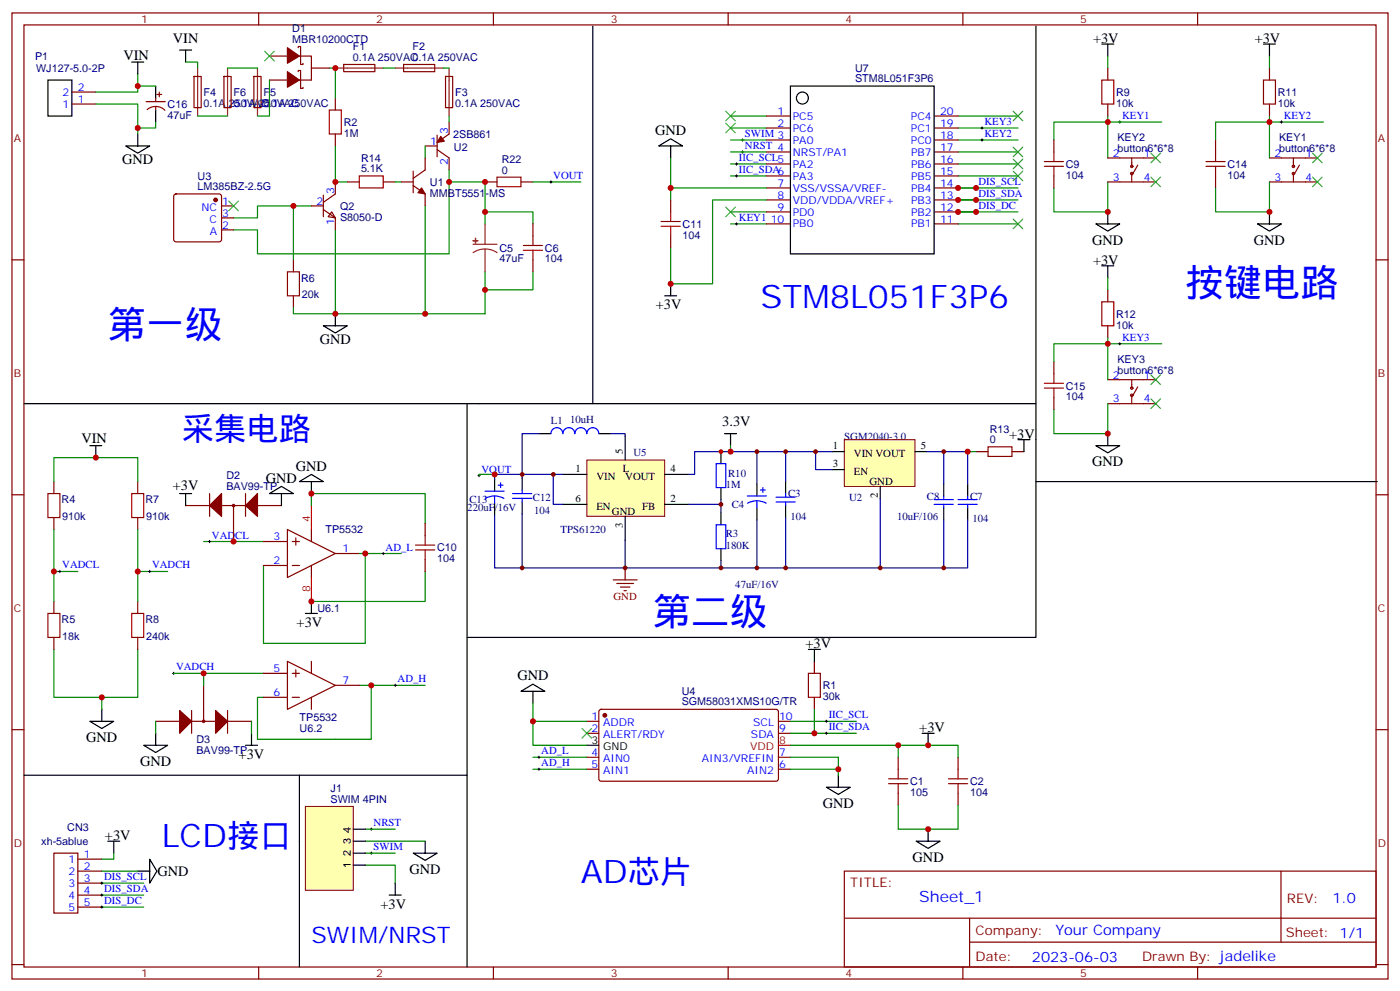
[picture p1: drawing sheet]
<svg xmlns="http://www.w3.org/2000/svg" width="412mm" height="292mm" viewBox="0 0 412 292" stroke-linecap="round" stroke-linejoin="round" font-family="sans-serif">
<g fill="none" stroke="#870000" stroke-width=".35">
<path d="M3.5 3.8h405.4v284.3h-405.4zM7.1 7.3h398.2v277.3h-398.2zM76.2 3.8v3.5M145.3 3.8v3.5M214.5 3.8v3.5M283.6 3.8v3.5M352.8 3.8v3.5M21.2 30.6h7M21.2 27.1h7M98.8 28.9v3.5M98.8 39.4v3.6M128.8 39.8v6.3"/>
<path d="M132.3 35.9v3.5l-3.5 2.5M51.4 57.3l.5-.2h12.7l.5 .2 .2 .5v12.7l-.3 .5-.4 .2h-12.7l-.5-.2-.2-.5v-12.7zM95.2 57.4v6.4M98.8 53.6v3.5l-3.6 2.4M125.2 43h3.6M128.8 44l3.5 2.5v3.5M142.9 53.6h3.5M153.5 53.6h3.5M3.5 76.5h3.6M65.3 60.6h3.5M65.3 64.1h3.5M65.3 67.7h3.5"/>
<path d="M86.4 76.5v3.5M91.7 60.6h3.5M95.2 61.7l3.6 2.4v3.6M97.7 62.4l1.1 1.7-2.1-.3zM157 65.9v3.5M157 76.5v3.5M405.3 76.5h3.6M86.4 87.1v3.5M3.5 145.6h3.6M15.9 141.7v3.6M15.9 152.3v3.6M40.6 141.7v3.6"/>
<path d="M40.6 152.3v3.6M77.6 159.4h7.1M84.7 155.9l14.1 7-14.1 7.1zM86.1 159.4h2.1M87.1 158.3v2.1M91.7 155.9v3.5M125.2 154.1v3.5M405.3 145.6h3.6M15.9 177v3.6M40.6 177v3.6M77.6 166.4h7.1M86.1 166.4h2.1"/>
<path d="M91.7 166.4v3.6M98.8 162.9h7M125.2 164.7v3.5M15.9 187.6v3.5M40.6 187.6v3.5M77.6 198.2h7.1M84.7 194.7l14.1 7-14.1 7.1zM86.1 198.2h2.1M87.1 197.1v2.1M91.7 194.7v3.5M3.5 214.8h3.6M77.6 205.2h7.1"/>
<path d="M86.1 205.2h2.1M91.7 205.2v3.6M98.8 201.7h7M405.3 214.8h3.6M248.7 256.4h156.6v28.2h-156.6zM377.3 256.4v20.9M248.7 270.2h156.5M285.6 277.3h119.6M285.6 270.2v14.2M3.5 283.9h3.6M76.2 284.6v3.5M145.3 284.6v3.5"/>
<path d="M214.5 284.6v3.5M283.6 284.6v3.5M352.8 284.6v3.5M405.3 283.9h3.6"/>
</g>
<g fill="none" stroke="#000" stroke-width=".35">
<path d="M38.8 18.3h3.5M40.6 18.3v3.5M52.9 14.7h3.5M54.7 14.7v3.6M14.1 23.6h7.1v10.5h-7.1zM40.6 39.4v3.6M37 43h7.1l-3.5 2.1zM95.2 95.9h7.1l-3.5 2.1zM98.8 92.4v3.5M137.6 118.8v109.4h-130.5M26.5 131.2h3.5M28.2 131.2v3.5"/>
<path d="M88.2 141.7l3.5-2.1 3.5 2.1zM91.7 141.7v3.6M91.7 177v3.6M90 180.6h3.5M26.5 212.3h7l-3.5 2.1zM30 208.8v3.5"/>
</g>
<g fill="none" stroke="#a10000" stroke-width=".35">
<path d="M97 32.4h3.5v7h-3.5zM146.4 52.1h7.1v2.9h-7.1zM154.2 73.7h5.6M154.2 72.2h5.6M157 69.4v2.8M157 73.7v2.8M84.7 80h3.5v7.1h-3.5zM14.1 145.3h3.5v7h-3.5zM38.8 145.3h3.5v7h-3.5zM125.2 157.6v2.8M122.4 161.9h5.7M122.4 160.4h5.7"/>
<path d="M125.2 161.9v2.8M14.1 180.6h3.5v7h-3.5zM38.8 180.6h3.5v7h-3.5z"/>
</g>
<g fill="#870000" stroke="#870000" stroke-width=".35">
<path d="M129.8 40.1l1.1 1.5-2.1 .3z"/>
<circle cx="63.5" cy="58.8" r=".53"/>
</g>
<g fill="none" stroke="#008700" stroke-width=".35">
<path d="M28.2 30.6h12.4v7.1h5.3v-1.8M40.6 21.8v5.3h-12.4M125.2 43v3.5M132.3 50v24.7h-56.5v-7h-7M132.3 53.6h10.6v12.3M157 53.6h14.1M86.4 60.6v15.9M91.7 60.6h-15.9v3.5h-7M125.2 60.6v31.8h-26.4v-24.7M142.9 62.4h14.1v3.5M86.4 90.6v1.8h12.4M142.9 80v12.4h-17.7"/>
<path d="M157 80v5.3h-14.1M15.9 141.7v-7h24.7v7M15.9 155.9v21.1M40.6 155.9v21.1M60 159.4h17.6M91.7 148.8v-3.5h33.5v8.8M15.9 168.2h7M40.6 168.2h8.8M105.8 162.9h1.8M118.2 162.9h-10.6v26.5h-30v-23M125.2 168.2v8.8h-33.5M15.9 191.1v14.1h24.7v-14.1"/>
<path d="M51.2 198.2h26.4M30 205.2v3.6M105.8 201.7h3.6v15.9h-33.6v-12.4h1.8M109.4 201.7h15.8M107.6 254.6h8.8v5.3M107.6 244.1h8.8M107.6 247.6h17.6M107.6 251.1h8.8"/>
</g>
<path d="M139.3 71.9h7.1M142.9 73.3l1.8 .2 1.7 .9M142.9 73.3l-1.9 .2-1.7 .9M142.9 65.9v6M142.9 73.3v6.7" fill="none" stroke="#8c2424" stroke-width=".35"/>
<g fill="#8c2424" stroke="#8c2424" stroke-width=".35">
<path d="M139.3 70.8l1.5 .1z"/>
<path d="M140.1 70.1v1.4z"/>
</g>
<g fill="none" stroke="#000" stroke-width=".29">
<path d="M161.9 53.6h.7M162.3 53.2v.7M61.4 159.4h.7M61.7 159v.7M17.3 168.2h.7M17.6 167.9v.7M43.7 168.2h.7M44.1 167.9v.7M112.5 162.9h.7M112.9 162.6v.7M50.8 198.2h.7M51.2 197.8v.7"/>
<path d="M116.1 201.7h.7M116.4 201.4v.7M109 244.1h.7M109 251.1h.7M109.4 243.7v.7M109.4 250.8v.7"/>
</g>
<path d="M91.7 148.8v7.1M91.7 170v7" fill="none" stroke="#f00" stroke-width=".35"/>
<path d="M90 237.3h14.1v24.7h-14.1z" fill="#ffffb0" stroke="#800000" stroke-width=".29"/>
<g fill="none" stroke="#000" stroke-width=".35">
<path d="M324.6 13h3.5M326.3 13v3.5M232.8 25.3h42.4v49.4h-42.4zM194 43l3.6-2.1 3.5 2.1zM197.6 43v3.5M322.8 65.9h7l-3.5 2.1zM326.3 62.4v3.5M195.8 87.1h3.5M197.6 83.5v3.6M223 142.5v3.5M223 149.5v3.5M231.4 141.7v3.6"/>
<path d="M231.4 148.8v3.5M278 142.5v3.5M278 149.5v3.5M285 142.5v3.5M285 149.5v3.5M238.1 191.1h3.6M239.9 191.1v3.6M153.5 203.5l3.5-2.1 3.5 2.1zM157 203.5v3.5M172.9 219.4h3.5M271.6 215.8h3.6M273.4 215.8v3.6"/>
<path d="M243.4 231.7h7.1l-3.6 2.1zM246.9 228.2v3.5M31.7 247.6h3.6M33.5 247.6v3.5M40.6 256.4h3.5M44.1 252.9l2.1 3.5-2.1 3.5zM88.2 247.6v37M104.1 254.6h3.5M104.1 251.1h3.5M104.1 247.6h3.5M104.1 244.1h3.5M116.4 259.9v3.6"/>
<path d="M121.7 251.1h7.1l-3.6 2.1zM125.2 247.6v3.5M269.9 247.6h7l-3.5 2.1zM273.4 244.1v3.5M114.7 263.5h3.5"/>
<circle cx="236.4" cy="28.9" r="1.76"/>
</g>
<g fill="none" stroke="#008700" stroke-width=".35">
<path d="M54.7 18.3h3.5v1.7M326.3 16.5v3.5M58.2 34.1h8.8M67 20h8.8M79.4 23.6v10.5h-3.6M97 20h1.8v8.9M112.9 20h3.5M130.5 20h1.8M132.3 34.1v1.8M215.2 37.7h10.6M215.2 34.1h10.6M282.2 37.7h17.7"/>
<path d="M282.2 34.1h17.7M326.3 34.1v12.4M342.2 35.9h-31.8v5.3M197.6 46.5v12.3M197.6 55.3h28.2M215.2 51.8h10.6M215.2 44.7h10.6M215.2 48.3h10.6M215.2 41.2h10.6M225.8 58.8h-15.9v24.7h-12.3v-10.5M282.2 51.8h17.7M282.2 44.7h17.7"/>
<path d="M282.2 48.3h17.7M282.2 55.3h17.7M282.2 58.8h17.7M282.2 41.2h17.7M326.3 53.6v8.8h-15.9v-7.1M215.2 65.9h10.6M215.2 62.4h10.6M282.2 65.9h17.7M282.2 62.4h17.7M157 207v5.3h15.9M157 212.3v7.1h15.9M232.8 219.4h31.8"/>
<path d="M232.8 212.3h19.4M232.8 215.8h19.4M239.9 208.8v7M157 222.9h15.9M157 226.4h15.9M232.8 226.4h14.1v1.8M232.8 222.9h14.1v3.5M264.6 222.9v-3.5h17.6v3.5M264.6 237v7.1h17.6v-7.1M30 256.4h10.6M30 259.9h12.3M33.5 251.1v1.8h-3.5"/>
<path d="M30 263.5h12.3M30 267h12.3"/>
</g>
<g fill="none" stroke="#000" stroke-width=".29">
<path d="M329.5 35.9h.7M329.8 35.6v.7M216.6 48.3h.7M216.6 51.8h.7M217 47.9v.7M217 51.4v.7M218.4 44.7h.7M218.4 41.2h.7M218.7 40.9v.7M218.7 44.4v.7M287.2 55.3h.7M287.2 58.8h.7"/>
<path d="M287.5 55v.7M287.5 58.5v.7M287.2 62.4h.7M287.5 62v.7M243.1 212.3h.7M243.1 215.8h.7M243.4 211.9v.8M243.4 215.5v.7M158.4 222.9h.7M158.4 226.4h.7M158.7 222.5v.7M158.7 226.1v.7"/>
<path d="M29.6 259.9h.7M30 259.6v.7M29.6 263.5h.7M29.6 267h.7M30 263.1v.7M30 266.6v.7"/>
</g>
<g fill="none" stroke="#870000" stroke-width=".35">
<path d="M79.4 16.5h5.3M86.4 16.5h5.3v7.1h-5.3M87.8 14v-.3h.7v5.3h.8v-.4M101.3 19h9.1v2.1h-9.1zM118.9 19h9.1l.1 2.1h-9.2zM57.2 22.5h2.1l-.1 9.2-2.1-.1zM66 22.5h2.1v9.2l-2.1-.1zM74.8 22.5h2.1v9.2l-2.1-.1zM79.4 23.6h5.3M87.8 21.1v-.4h.7v5.3h.8v-.3M91.7 20h5.3M131.2 22.5h2.1v9.2l-2.1-.1z"/>
<path d="M225.8 34.1h7M225.8 37.7h7M275.2 34.1h7M275.2 37.7h7M326.3 20v3.6M326.3 30.6v3.5M197.6 58.8v3.6M225.8 41.2h7M225.8 44.7h7M225.8 48.3h7M225.8 51.8h7M225.8 55.3h7"/>
<path d="M225.8 58.8h7M275.2 41.2h7M275.2 44.7h7M275.2 48.3h7M275.2 51.8h7M275.2 55.3h7M275.2 58.8h7M310.4 41.2v3.5M310.4 51.8v3.5M326.3 53.6h14.1M326.3 46.5h14.1M333.4 46.5v2.5"/>
<path d="M333.4 51.1v2.5M335.1 48.6l-1.4 2.5M197.6 69.4v3.6M225.8 62.4h7M225.8 65.9h7M275.2 62.4h7M275.2 65.9h7M239.9 194.7v3.5M172.9 212.3h3.5M172.9 215.8h3.5M176.6 209l.5-.2h51.8l.4 .7-.1 20-.6 .4h-51.8l-.4-.7v-19.7zM229.3 212.3h3.5"/>
<path d="M229.3 215.8h3.5M239.9 205.2v3.6M172.9 222.9h3.5M172.9 226.4h3.5M229.3 222.9h3.5M229.3 226.4h3.5M264.6 222.9v3.5M264.6 233.5v3.5M282.2 222.9v3.5M282.2 233.5v3.5M15.9 251.1h7v17.6h-7zM22.9 252.9h7.1"/>
<path d="M22.9 256.4h7.1M22.9 259.9h7.1M22.9 263.5h7.1M22.9 267h7.1"/>
<circle cx="333.4" cy="49" r=".35"/>
<circle cx="333.4" cy="51.1" r=".35"/>
</g>
<g fill="none" stroke="#a10000" stroke-width=".35">
<path d="M324.6 23.6h3.5v7h-3.5zM307.6 49h5.7M307.6 47.6h5.7M310.4 44.7v2.9M310.4 49v2.8M194.7 66.6h5.7M194.7 65.2h5.7M197.6 62.4v2.8M197.6 66.6v2.8M238.1 198.2h3.6v7h-3.6zM261.8 230.6h5.6M261.8 229.2h5.6"/>
<path d="M264.6 226.4v2.8M264.6 230.6v2.9M279.4 230.6h5.6M279.4 229.2h5.6M282.2 226.4v2.8M282.2 230.6v2.9"/>
</g>
<g fill="#870000" stroke="#870000" stroke-width=".35">
<path d="M84.7 21.1l3.5 2.5-3.5 2.1z"/>
<path d="M84.7 14l3.5 2.5-3.5 2.1z"/>
<circle cx="178.2" cy="210.5" r=".53"/>
</g>
<path d="M229.3 219.4h3.5" fill="none" stroke="#f00" stroke-width=".35"/>
<path d="M58.2 20v14.1M67 20v14.1M75.8 20v14.1M98.8 20h14.1M116.4 20h14.1M132.3 20v14.1" fill="none" stroke="#8c2424" stroke-width=".35"/>
<g fill="none" stroke="#00f" stroke-width=".35">
<path d="M220.1 146h5.7M223 147.4l1.4 .2 1.3 .5M223 147.4l-1.5 .2-1.3 .5M223 147.4v2.1M224 144.2h1.4M224.7 143.5v1.4M228.6 147.7h5.6M228.6 146.3h5.6M231.4 145.3v1M231.4 147.7v1.1M275.2 148.4h5.6M275.2 147h5.6"/>
<path d="M278 146v1M278 148.4v1.1M282.2 148.4h5.7M282.2 147h5.7M285 146v1M285 148.4v1.1"/>
</g>
<path d="M248.7 129.4h20.8v13.8h-20.8z" fill="#ffffb0" stroke="#800000" stroke-width=".29"/>
<path d="M212.4 132.9v3.6M245.2 132.9h3.5M245.2 138.2h3.5M269.5 132.9h3.5M212.4 143.5v3.5M212.4 150.9v3.5M259.3 143.2v3.5M212.4 161.5v3.5" fill="none" stroke="#000" stroke-width=".35"/>
<path d="M211 136.5h2.8v7h-2.8zM211 154.4h2.8v7.1h-2.8z" fill="none" stroke="#00f" stroke-width=".35"/>
<path d="M172.9 135.4h22.9v16.6h-22.9z" fill="#ffffb0" stroke="#800000" stroke-width=".29"/>
<g fill="none" stroke="#000" stroke-width=".35">
<path d="M174.6 7.7v111.1h-167.5M305.2 7.7v111.1h-130.6M372.2 13h3.5M373.9 13v3.5M45.9 25.3v3.6M45.9 32.4v3.5M324.6 78.2h3.5M326.3 78.2v3.6M370.4 65.9h7.1l-3.6 2.1zM373.9 62.4v3.5M305.2 118.8v68.8h-167.6M158.7 127.6h3.6"/>
<path d="M165.8 139.6h7.1M176.4 127.6h3.5M184.1 128.3v7.1M195.8 139.6h7M213.4 127.6h3.6M215.2 127.6v3.6M299.9 129.4h3.5M301.6 129.4v3.5M322.8 131.2h7l-3.5 2.1zM326.3 127.6v3.6M52.9 145.3h3.5M54.7 145.3v3.5"/>
<path d="M79.4 145.3l3.5-2.1 3.5 2.1zM82.9 145.3v3.5M145.7 141v3.6M145.7 148.1v3.5M153.8 140.7v3.5M153.8 147.7v3.6M165.8 148.4h7.1M184.1 152v7M195.8 148.4h7M305.2 141.7h100.5M42.3 219.4h7.1l-3.5 2.1zM45.9 215.8v3.6"/>
<path d="M72.3 219.4h3.5M74.1 215.8v3.6M88.2 228.2v19.4M137.6 228.2v56.4"/>
</g>
<path d="M162.3 127.6a1.76 1.76 0 0 1 1.7-1.7 1.76 1.76 0 0 1 1.8 1.7 1.76 1.76 0 0 1 1.8-1.7 1.76 1.76 0 0 1 1.7 1.7 1.76 1.76 0 0 1 1.8-1.7 1.76 1.76 0 0 1 1.8 1.7 1.76 1.76 0 0 1 1.7-1.7 1.76 1.76 0 0 1 1.8 1.7M142.9 144.6h5.6M145.7 146l1.4 .2 1.3 .5M145.7 146l-1.4 .2-1.3 .5M145.7 146v2.1M146.8 142.8h1.4M147.5 142.1v1.4M151 146.7h5.6M151 145.3h5.6M153.8 144.2v1.1M153.8 146.7v1" fill="none" stroke="#00f" stroke-width=".35"/>
<g fill="none" stroke="#000080" stroke-width=".35">
<path d="M158.7 127.6h-4.9v12h-8.1v1.4M163 139.6h-9.2v1.1M165.8 139.6h-2.8v8.8h2.8M179.9 127.6h4.2v.7M202.8 139.6h1.8v-6.7h18.4v9.6M223 132.9h8.4v8.8M231.4 132.9h8.8M245.2 132.9h-5v5.3h5M273 132.9h12v9.6M278 132.9v9.6M145.7 151.6v15.5h8.1M153.8 151.3v15.8h30.3"/>
<path d="M184.1 159v8.1h28.3v-2.1M212.4 147v1.4h-9.6M212.4 148.4v2.5M223 153v14.1h-10.6M231.4 152.3v14.8h27.9M259.3 146.7v20.4M278 153v14.1h-18.7M285 153v14.1h-7M223 167.1h8.4"/>
</g>
<path d="M180.6 170.7h7.1M181.7 171.7h4.9M182.7 172.8h2.9M183.8 173.8h.7M184.1 167.1v3.6" fill="none" stroke="#800000" stroke-width=".35"/>
<path d="M288.9 37.7h.7M289.3 37.3v.7M377.1 35.9h.7M377.5 35.6v.7M288.9 41.2h.7M289.3 40.9v.7M216.6 65.9h.7M217 65.5v.8M329.5 101.2h.7M329.8 100.8v.7M140.8 140h.7M141.1 139.6v.7" fill="none" stroke="#000" stroke-width=".29"/>
<g fill="none" stroke="#008700" stroke-width=".35">
<path d="M373.9 16.5v3.5M40.6 25.3h5.3M40.6 37.7v1.7M373.9 34.1v12.4M389.8 35.9h-31.7v5.3M98.8 43v10.6h3.5M116.4 53.6h1.8M282.2 58.8h5.3M282.2 55.3h5.3M373.9 53.6v8.8h-15.8v-7.1M282.2 62.4h5.3M326.3 81.8v3.5"/>
<path d="M326.3 99.4v12.4M326.3 118.8v8.8h-15.9v-7M342.2 101.2h-31.8v5.3M145.7 139.6h-4.6v.4M215.2 131.2v1.7M285 132.9h2.5M60 198.2v3.5M45.9 212.3v3.5M74.1 212.3v3.5"/>
</g>
<g fill="none" stroke="#870000" stroke-width=".35">
<path d="M43 29.9h5.7M43.3 32.3a3.8 3.8 0 0 1 5.3 .2M45.9 28.9v1M45.9 31.3v1.1M46.2 27.8h1.4M46.9 27.1v1.4M373.9 20v3.6M373.9 30.6v3.5M102.3 53.6h3.5M112.9 53.6h3.5M118.2 53.6h3.5M121.7 50.4v6.3"/>
<path d="M121.7 54.6l3.5 2.5v3.5M125.2 46.5v3.5l-3.5 2.5M358.1 41.2v3.5M358.1 51.8v3.5M373.9 53.6h14.2M373.9 46.5h14.2M381 46.5v2.5M381 51.1v2.5M382.8 48.6l-1.4 2.5M326.3 85.3v3.5M326.3 95.9v3.5M310.4 106.5v3.5"/>
<path d="M310.4 117.1v3.5M326.3 118.8h14.1M326.3 111.8h14.1M333.4 111.8v2.4M333.4 116.3v2.5M335.1 113.9l-1.4 2.4M287.5 132.9h3.5M298.1 132.9h3.5M54.7 148.8h7M61.7 145.3v6.7M65.3 148.8h7M68.8 148.8v10.6"/>
<path d="M72.3 145.3v6.7M75.8 148.8h7.1M45.9 212.3h7M56.4 209.1v6.7M56.4 212.3h7.1M60 201.7v10.6M67 212.3h7.1M67 209.1v6.7"/>
<circle cx="381" cy="51.1" r=".35"/>
<circle cx="381" cy="49" r=".35"/>
<circle cx="333.4" cy="116.3" r=".35"/>
<circle cx="333.4" cy="114.2" r=".35"/>
<circle cx="68.8" cy="148.8" r=".35"/>
<circle cx="60" cy="212.3" r=".35"/>
</g>
<path d="M372.2 23.6h3.5v7h-3.5zM105.8 51.8h7.1v3.5h-7.1zM355.2 49h5.7M355.2 47.6h5.7M358.1 44.7v2.9M358.1 49v2.8M324.6 88.8h3.5v7.1h-3.5zM307.6 114.2h5.7M307.6 112.8h5.7M310.4 110v2.8M310.4 114.2v2.9M291 131.5h7.1v2.8h-7.1z" fill="none" stroke="#a10000" stroke-width=".35"/>
<g fill="none" stroke="#3c3" stroke-width=".35">
<path d="M78 15.1l2.8 2.8M80.8 15.1l-2.8 2.8M213.8 32.7l2.8 2.9M213.8 36.3l2.8 2.8M216.6 32.7l-2.8 2.9M216.6 36.3l-2.8 2.8M298.4 32.7l2.9 2.9M301.3 32.7l-2.9 2.9M67.4 59.2l2.8 2.8M70.2 59.2l-2.8 2.8M298.4 43.3l2.9 2.8M298.4 46.8l2.9 2.9"/>
<path d="M298.4 50.4l2.9 2.8M301.3 43.3l-2.9 2.8M301.3 46.8l-2.9 2.9M301.3 50.4l-2.9 2.8M339 45.1l2.8 2.8M339 52.1l2.8 2.9M341.8 45.1l-2.8 2.8M341.8 52.1l-2.8 2.9M386.6 45.1l2.9 2.8M386.6 52.1l2.9 2.9M389.5 45.1l-2.9 2.8M389.5 52.1l-2.9 2.9"/>
<path d="M213.8 61l2.8 2.8M216.6 61l-2.8 2.8M298.4 64.5l2.9 2.8M301.3 64.5l-2.9 2.8M339 110.3l2.8 2.9M339 117.4l2.8 2.8M341.8 110.3l-2.8 2.9M341.8 117.4l-2.8 2.8M171.4 214.4l2.9 2.8M174.3 214.4l-2.9 2.8"/>
</g>
<g fill="#870000" stroke="#870000" stroke-width=".35">
<path d="M72.3 148.8l3.5-3.5v6.7z"/>
<path d="M61.7 148.8l3.6-3.5v6.7z"/>
<path d="M52.9 209.1l3.5 3.2-3.5 3.5z"/>
<path d="M63.5 209.1l3.5 3.2-3.5 3.5z"/>
<path d="M124.2 55.3l1 1.8-2.1-.4z"/>
</g>
<g fill="#c00">
<circle cx="132.3" cy="53.6" r=".88"/>
<circle cx="86.4" cy="60.6" r=".88"/>
<circle cx="98.8" cy="92.4" r=".88"/>
<circle cx="125.2" cy="92.4" r=".88"/>
<circle cx="142.9" cy="62.4" r=".88"/>
<circle cx="142.9" cy="85.3" r=".88"/>
<circle cx="142.9" cy="53.6" r=".88"/>
<circle cx="91.7" cy="177" r=".88"/>
<circle cx="91.7" cy="145.3" r=".88"/>
<circle cx="109.4" cy="201.7" r=".88"/>
<circle cx="107.6" cy="162.9" r=".88"/>
<circle cx="28.2" cy="134.7" r=".88"/>
<circle cx="30" cy="205.2" r=".88"/>
<circle cx="15.9" cy="168.2" r=".88"/>
<circle cx="40.6" cy="168.2" r=".88"/>
<circle cx="197.6" cy="55.3" r=".88"/>
<circle cx="197.6" cy="83.5" r=".88"/>
<circle cx="326.3" cy="35.9" r=".88"/>
<circle cx="326.3" cy="62.4" r=".88"/>
<circle cx="157" cy="212.3" r=".88"/>
<circle cx="246.9" cy="226.4" r=".88"/>
<circle cx="264.6" cy="219.4" r=".88"/>
<circle cx="273.4" cy="219.4" r=".88"/>
<circle cx="239.9" cy="215.8" r=".88"/>
<circle cx="98.8" cy="20" r=".88"/>
</g>
<g fill="#800000">
<circle cx="278" cy="132.9" r=".71"/>
<circle cx="278" cy="167.1" r=".71"/>
<circle cx="259.3" cy="167.1" r=".71"/>
<circle cx="240.2" cy="132.9" r=".71"/>
<circle cx="231.4" cy="132.9" r=".71"/>
<circle cx="231.4" cy="167.1" r=".71"/>
<circle cx="223" cy="132.9" r=".71"/>
<circle cx="223" cy="167.1" r=".71"/>
</g>
<circle cx="212.4" cy="132.9" r=".71" fill="#c00"/>
<g fill="#800000">
<circle cx="212.4" cy="148.4" r=".71"/>
<circle cx="212.4" cy="167.1" r=".71"/>
<circle cx="184.2" cy="167.1" r=".71"/>
<circle cx="163" cy="139.6" r=".71"/>
<circle cx="153.8" cy="139.6" r=".71"/>
<circle cx="153.8" cy="167.1" r=".71"/>
</g>
<g fill="#c00">
<circle cx="145.7" cy="139.6" r=".88"/>
<circle cx="273.4" cy="244.1" r=".88"/>
<circle cx="373.9" cy="62.4" r=".88"/>
<circle cx="373.9" cy="35.9" r=".88"/>
<circle cx="326.3" cy="127.6" r=".88"/>
<circle cx="326.3" cy="101.2" r=".88"/>
<circle cx="215.2" cy="132.9" r=".88"/>
<circle cx="285" cy="132.9" r=".88"/>
<circle cx="98.8" cy="53.6" r=".88"/>
<circle cx="68.8" cy="159.4" r=".88"/>
<circle cx="60" cy="198.2" r=".88"/>
<circle cx="40.6" cy="25.3" r=".88"/>
<circle cx="40.6" cy="37.7" r=".88"/>
<circle cx="287.5" cy="62.4" r=".88"/>
<circle cx="287.5" cy="58.8" r=".88"/>
<circle cx="287.5" cy="55.3" r=".88"/>
<circle cx="282.2" cy="62.4" r=".88"/>
<circle cx="282.2" cy="58.8" r=".88"/>
<circle cx="282.2" cy="55.3" r=".88"/>
</g>
<g font-size="11.3" fill="#00f">
<text x="349.2" y="87.1">按键电路</text>
<text x="31.7" y="99.4">第一级</text>
<text x="192.3" y="184.1">第二级</text>
</g>
<g font-size="9.5" fill="#00f">
<text x="224" y="90.6">STM8L051F3P6</text>
<text x="53.5" y="129.6">采集电路</text>
<text x="47.6" y="249.3">LCD接口</text>
<text x="171.1" y="259.9">AD芯片</text>
</g>
<text font-size="6.7" fill="#00f" x="91.7" y="277.6">SWIM/NRST</text>
<text font-size="4.6" fill="#00f" x="270.8" y="265.4">Sheet_1</text>
<g font-size="4.2">
<text x="36.3" y="17.6">VIN</text>
<text x="50.9" y="12.6">VIN</text>
<text x="322" y="12.7">+3V</text>
<text x="369.6" y="12.7">+3V</text>
<text x="193" y="39.8">GND</text>
<text x="36" y="48.3">GND</text>
<text x="321.7" y="72">GND</text>
<text x="369.4" y="72">GND</text>
<text x="322" y="77.9">+3V</text>
<text x="193.2" y="91">+3V</text>
<text x="94.2" y="101.2">GND</text>
<text x="212.7" y="125.5">3.3V</text>
<text x="24" y="130.5">VIN</text>
<text x="297.3" y="129.1">+3V</text>
<text x="321.7" y="137.2">GND</text>
<text x="78.3" y="142">GND</text>
<text x="87.1" y="138.5">GND</text>
<text x="50.9" y="144.2">+3V</text>
<text x="87.4" y="184.5">+3V</text>
<text x="237.3" y="190.9">+3V</text>
<text x="152.4" y="200.3">GND</text>
<text x="270.8" y="215.5">+3V</text>
<text x="25.4" y="218.4">GND</text>
<text x="41.3" y="225.5">GND</text>
<text x="70.3" y="223.3">+3V</text>
<text x="242.4" y="237.8">GND</text>
<text x="30.9" y="247.3">+3V</text>
<text x="46.4" y="257.8">GND</text>
<text x="120.6" y="257.2">GND</text>
<text x="268.8" y="253.6">GND</text>
<text x="112.1" y="267.4">+3V</text>
</g>
<g font-size="4.2" fill="#00f">
<text x="392.5" y="265.7">1.0</text>
<text x="310.9" y="275.2">Your Company</text>
<text x="304" y="283">2023-06-03</text>
</g>
<g font-size="3.9" fill="#800">
<text x="250.5" y="261">TITLE:</text>
<text x="379.1" y="265.7">REV:</text>
<text x="287.4" y="275.2">Company:</text>
<text x="378.7" y="275.8">Sheet: 1/1</text>
<text x="287.4" y="282.9">Date:</text>
<text x="336.4" y="282.9">Drawn By: jadelike</text>
</g>
<g font-size="3.2" fill="#800">
<text x="41.6" y="6.8">1</text>
<text x="110.8" y="6.8">2</text>
<text x="179.9" y="6.8">3</text>
<text x="249.1" y="6.8">4</text>
<text x="318.2" y="6.8">5</text>
<text x="4.1" y="41.9">A</text>
<text x="405.9" y="41.9">A</text>
<text x="4.1" y="111.1">B</text>
<text x="405.9" y="111.1">B</text>
<text x="4.1" y="180.2">C</text>
<text x="405.9" y="180.2">C</text>
<text x="4.1" y="249.3">D</text>
<text x="405.9" y="249.3">D</text>
<text x="41.6" y="287.6">1</text>
<text x="110.8" y="287.6">2</text>
<text x="179.9" y="287.6">3</text>
<text x="249.1" y="287.6">4</text>
<text x="318.2" y="287.6">5</text>
</g>
<g font-size="3.2" fill="#000080">
<text x="86.1" y="9.5">D1</text>
<text x="10.3" y="17.6">P1</text>
<text x="86.1" y="12.6">MBR10200CTD</text>
<text x="103.9" y="17.9">0.1A 250VAC</text>
<text x="103.9" y="14.7">F1</text>
<text x="121.6" y="17.9">0.1A 250VAC</text>
<text x="121.6" y="14.7">F2</text>
<text x="10.6" y="21.2">WJ127-5.0-2P</text>
<text x="251.9" y="21.1">U7</text>
<text x="60" y="28.2">F4</text>
<text x="68.8" y="28.2">F6</text>
<text x="77.6" y="28.2">F5</text>
<text x="134.1" y="28.2">F3</text>
<text x="251.9" y="24.3">STM8L051F3P6</text>
<text x="328.8" y="28.3">R9</text>
<text x="376.4" y="28.3">R11</text>
<text x="49.4" y="34.9">47uF</text>
<text x="49.4" y="31.8">C16</text>
<text x="60" y="31.4">0.1A 250VAC</text>
<text x="68.8" y="31.4">0.1A 250VAC</text>
<text x="77.6" y="31.4">0.1A 250VAC</text>
<text x="134.1" y="31.4">0.1A 250VAC</text>
<text x="328.8" y="31.4">10k</text>
<text x="376.4" y="31.4">10k</text>
<text x="101.2" y="40.2">1M</text>
<text x="101.2" y="37">R2</text>
<text x="133.5" y="40.6">2SB861</text>
<text x="329.2" y="41.6">KEY2</text>
<text x="376.8" y="41.6">KEY1</text>
<text x="106.3" y="47.6">R14</text>
<text x="133.7" y="44.3">U2</text>
<text x="147.8" y="47.9">R22</text>
<text x="329.2" y="44.7">button6*6*8</text>
<text x="376.8" y="44.7">button6*6*8</text>
<text x="58.2" y="52.9">U3</text>
<text x="106.3" y="50.7">5.1K</text>
<text x="147.8" y="51.1">0</text>
<text x="314" y="52.6">104</text>
<text x="314" y="49.4">C9</text>
<text x="361.6" y="52.6">104</text>
<text x="361.6" y="49.4">C14</text>
<text x="58.2" y="56">LM385BZ-2.5G</text>
<text x="126.6" y="57.8">MMBT5551-MS</text>
<text x="126.6" y="54.7">U1</text>
<text x="100.2" y="64.9">S8050-D</text>
<text x="100.2" y="61.7">Q2</text>
<text x="201.1" y="70.2">104</text>
<text x="201.1" y="67">C11</text>
<text x="147.1" y="77.3">47uF</text>
<text x="147.1" y="74.1">C5</text>
<text x="160.5" y="77.3">104</text>
<text x="160.5" y="74.1">C6</text>
<text x="88.7" y="82.9">R6</text>
<text x="88.9" y="87.8">20k</text>
<text x="328.8" y="93.5">R12</text>
<text x="328.8" y="96.7">10k</text>
<text x="329.2" y="106.8">KEY3</text>
<text x="329.2" y="110">button6*6*8</text>
<text x="314" y="117.8">104</text>
<text x="314" y="114.7">C15</text>
<text x="162.3" y="124.8">L1</text>
<text x="167.9" y="124.5">10uH</text>
<text x="248.7" y="129.4">SGM2040-3.0</text>
<text x="291.6" y="130.5">0</text>
<text x="291.6" y="127.4">R13</text>
<text x="186.6" y="134.3">U5</text>
<text x="66.7" y="141">D2</text>
<text x="213.8" y="143.5">1M</text>
<text x="214.5" y="140.3">R10</text>
<text x="18.1" y="148.2">R4</text>
<text x="42.8" y="148.2">R7</text>
<text x="66.7" y="144.2">BAV99-TP</text>
<text x="138.3" y="148.1">C13</text>
<text x="157" y="147.4">C12</text>
<text x="215.5" y="149.5">C4</text>
<text x="232.1" y="146.3">C3</text>
<text x="250.1" y="147.4">U2</text>
<text x="273" y="147">C8</text>
<text x="285.8" y="147">C7</text>
<text x="18.3" y="153.1">910k</text>
<text x="43" y="153.1">910k</text>
<text x="137.7" y="150.4">220uF/16V</text>
<text x="157.3" y="151.3">104</text>
<text x="232.8" y="153">104</text>
<text x="264.2" y="153">10uF/106</text>
<text x="286.5" y="153.7">104</text>
<text x="95.9" y="157">TP5532</text>
<text x="165.1" y="156.9">TPS61220</text>
<text x="213.8" y="161.5">180K</text>
<text x="213.8" y="158">R3</text>
<text x="128.8" y="165.5">104</text>
<text x="128.8" y="162.3">C10</text>
<text x="216.6" y="173.1">47uF/16V</text>
<text x="18.1" y="183.4">R5</text>
<text x="42.8" y="183.4">R8</text>
<text x="93.5" y="180.1">U6.1</text>
<text x="18.3" y="188.4">18k</text>
<text x="43" y="188.4">240k</text>
<text x="242.4" y="202.9">R1</text>
<text x="200.8" y="207.5">SGM58031XMS10G/TR</text>
<text x="200.8" y="204.5">U4</text>
<text x="242.4" y="206.1">30k</text>
<text x="88.2" y="212.3">TP5532</text>
<text x="88.2" y="215.5">U6.2</text>
<text x="57.9" y="222">BAV99-TP</text>
<text x="57.9" y="218.8">D3</text>
<text x="97.4" y="233.1">J1</text>
<text x="268.1" y="231.1">C1</text>
<text x="285.8" y="231.1">C2</text>
<text x="97.4" y="236.3">SWIM 4PIN</text>
<text x="268.1" y="234.3">105</text>
<text x="285.8" y="234.3">104</text>
<text x="19.8" y="244.6">CN3</text>
<text x="12.2" y="248.7">xh-5ablue</text>
</g>
<g font-size="3.2" fill="#00f">
<text x="18.4" y="28.2">2</text>
<text x="22.9" y="26.7">2</text>
<text x="18.4" y="31.7">1</text>
<text x="22.9" y="30.3">1</text>
<text x="229.1" y="33.8">1</text>
<text x="233.5" y="35.2">PC5</text>
<text x="268.3" y="35.2">PC4</text>
<text x="276.9" y="33.8">20</text>
<text x="330.6" y="35">KEY1</text>
<text x="378.2" y="35">KEY2</text>
<text x="131.9" y="39.4" transform="rotate(-90 131.9 39.4)">3</text>
<text x="219.4" y="40.3">SWIM 3</text>
<text x="229.1" y="37.3">2</text>
<text x="233.5" y="38.7">PC6</text>
<text x="268.3" y="38.7">PC1</text>
<text x="276.9" y="40.9">18</text>
<text x="276.9" y="37.3">19</text>
<text x="290" y="40.3">KEY2</text>
<text x="290" y="36.8">KEY3</text>
<text x="126.7" y="42.6">1</text>
<text x="217.7" y="47.4">IIC_SCL5</text>
<text x="219.4" y="43.9">NRST 4</text>
<text x="233.5" y="42.3">PA0</text>
<text x="233.5" y="45.8">NRST/PA1</text>
<text x="268.3" y="42.3">PC0</text>
<text x="268.4" y="45.8">PB7</text>
<text x="276.9" y="47.9">16</text>
<text x="276.9" y="44.4">17</text>
<text x="327.8" y="46.1">2</text>
<text x="336.9" y="46.1">1</text>
<text x="375.5" y="46.1">2</text>
<text x="384.5" y="46.1">1</text>
<text x="131.9" y="48.5" transform="rotate(-90 131.9 48.5)">2</text>
<text x="163" y="52.7">VOUT</text>
<text x="217.7" y="50.9">IIC_SDA6</text>
<text x="233.5" y="49.3">PA2</text>
<text x="233.5" y="52.8">PA3</text>
<text x="268.4" y="52.8">PB5</text>
<text x="268.4" y="49.3">PB6</text>
<text x="276.9" y="51.4">15</text>
<text x="327.8" y="53.2">3</text>
<text x="336.9" y="53.2">4</text>
<text x="375.5" y="53.2">3</text>
<text x="384.5" y="53.2">4</text>
<text x="98.4" y="57.1" transform="rotate(-90 98.4 57.1)">3</text>
<text x="229.1" y="55">7</text>
<text x="229.1" y="58.5">8</text>
<text x="233.5" y="56.4">VSS/VSSA/VREF-</text>
<text x="233.5" y="59.9">VDD/VDDA/VREF+</text>
<text x="268.4" y="59.9">PB3</text>
<text x="268.4" y="56.4">PB4</text>
<text x="276.9" y="58.5">13</text>
<text x="276.9" y="55">14</text>
<text x="288.2" y="54.4">DIS_SCL</text>
<text x="288.2" y="58">DIS_SDA</text>
<text x="59.4" y="62">NC</text>
<text x="61.7" y="65.5">C</text>
<text x="65.4" y="60.3">1</text>
<text x="65.4" y="63.8">3</text>
<text x="93.2" y="60.3">2</text>
<text x="217.7" y="65">KEY1</text>
<text x="227" y="65.5">10</text>
<text x="229.1" y="62">9</text>
<text x="233.5" y="63.4">PD0</text>
<text x="268.4" y="63.4">PB2</text>
<text x="276.9" y="65.5">11</text>
<text x="276.9" y="62">12</text>
<text x="288.2" y="61.5">DIS_DC</text>
<text x="61.8" y="69.1">A</text>
<text x="65.4" y="67.3">2</text>
<text x="98.4" y="66.2" transform="rotate(-90 98.4 66.2)">1</text>
<text x="233.5" y="67">PB0</text>
<text x="268.4" y="67">PB1</text>
<text x="330.6" y="100.3">KEY3</text>
<text x="327.8" y="111.4">2</text>
<text x="336.9" y="111.4">1</text>
<text x="327.8" y="118.5">3</text>
<text x="336.9" y="118.5">4</text>
<text x="141.8" y="139.1">VOUT</text>
<text x="62.4" y="158.5">VADCL</text>
<text x="80.5" y="159">3</text>
<text x="18.3" y="167.3">VADCL</text>
<text x="44.8" y="167.3">VADCH</text>
<text x="80.5" y="166.1">2</text>
<text x="100.9" y="162.6">1</text>
<text x="113.6" y="162">AD_L</text>
<text x="51.9" y="197.3">VADCH</text>
<text x="80.5" y="197.8">5</text>
<text x="100.9" y="201.4">7</text>
<text x="117.1" y="200.8">AD_H</text>
<text x="80.5" y="204.9">6</text>
<text x="174.2" y="211.9">1</text>
<text x="174.2" y="215.5">2</text>
<text x="177.7" y="213.7">ADDR</text>
<text x="221.9" y="213.7">SCL</text>
<text x="229.5" y="215.5">9</text>
<text x="229.5" y="211.9">10</text>
<text x="244.1" y="211.4">IIC_SCL</text>
<text x="244.1" y="214.9">IIC_SDA</text>
<text x="177.7" y="217.2">ALERT/RDY</text>
<text x="221.2" y="217.2">SDA</text>
<text x="159.5" y="222">AD_L</text>
<text x="159.5" y="225.5">AD_H</text>
<text x="174.2" y="222.5">4</text>
<text x="174.2" y="226.1">5</text>
<text x="177.7" y="224.3">AIN0</text>
<text x="177.7" y="227.8">AIN1</text>
<text x="206.8" y="224.3">AIN3/VREFIN</text>
<text x="220.1" y="227.8">AIN2</text>
<text x="229.5" y="226.1">6</text>
<text x="229.5" y="222.5">7</text>
<text x="110.1" y="243.2">NRST</text>
<text x="110.1" y="250.2">SWIM</text>
<text x="20.2" y="253.9">1</text>
<text x="20.2" y="257.5">2</text>
<text x="24.7" y="252.5">1</text>
<text x="24.7" y="256">2</text>
<text x="20.2" y="261">3</text>
<text x="24.7" y="259.6">3</text>
<text x="24.7" y="263.1">4</text>
<text x="30.7" y="259">DIS_SCL</text>
<text x="30.7" y="262.6">DIS_SDA</text>
<text x="20.2" y="264.5">4</text>
<text x="20.2" y="268">5</text>
<text x="24.7" y="266.6">5</text>
<text x="30.7" y="266.1">DIS_DC</text>
</g>
<g font-size="3.2">
<text x="183.4" y="133.6" transform="rotate(-90 183.4 133.6)">5</text>
<text x="245.4" y="132.2">1</text>
<text x="245.4" y="137.5">3</text>
<text x="251.5" y="134.5">VIN VOUT</text>
<text x="271.3" y="132.2">5</text>
<text x="169.5" y="138.9">1</text>
<text x="175.7" y="141.2">VIN</text>
<text x="183.4" y="138.9">L</text>
<text x="184.2" y="141.2">VOUT</text>
<text x="197.6" y="138.9">4</text>
<text x="251.5" y="139.8">EN</text>
<text x="256.1" y="142.8">GND</text>
<text x="169.5" y="147.7">6</text>
<text x="197.6" y="147.7">2</text>
<text x="258.6" y="146.5" transform="rotate(-90 258.6 146.5)">2</text>
<text x="175.7" y="150">EN</text>
<text x="180.3" y="151.6">GND</text>
<text x="183.4" y="155.3" transform="rotate(-90 183.4 155.3)">3</text>
<text x="189.1" y="150">FB</text>
<text x="174.2" y="219">3</text>
<text x="177.7" y="220.8">GND</text>
<text x="103.4" y="245.3" transform="rotate(-90 103.4 245.3)">4</text>
<text x="103.4" y="252" transform="rotate(-90 103.4 252)">2</text>
<text x="103.4" y="248.5" transform="rotate(-90 103.4 248.5)">3</text>
<text x="103.4" y="255.5" transform="rotate(-90 103.4 255.5)">1</text>
</g>
<g font-size="3.2" fill="#f00">
<text x="91.4" y="153.7" transform="rotate(-90 91.4 153.7)">4</text>
<text x="91.4" y="174.1" transform="rotate(-90 91.4 174.1)">8</text>
<text x="220.9" y="220.8">VDD</text>
<text x="229.5" y="219">8</text>
</g>
<text font-size="3.2" fill="#800000" x="180.7" y="176.7">GND</text>
</svg>
